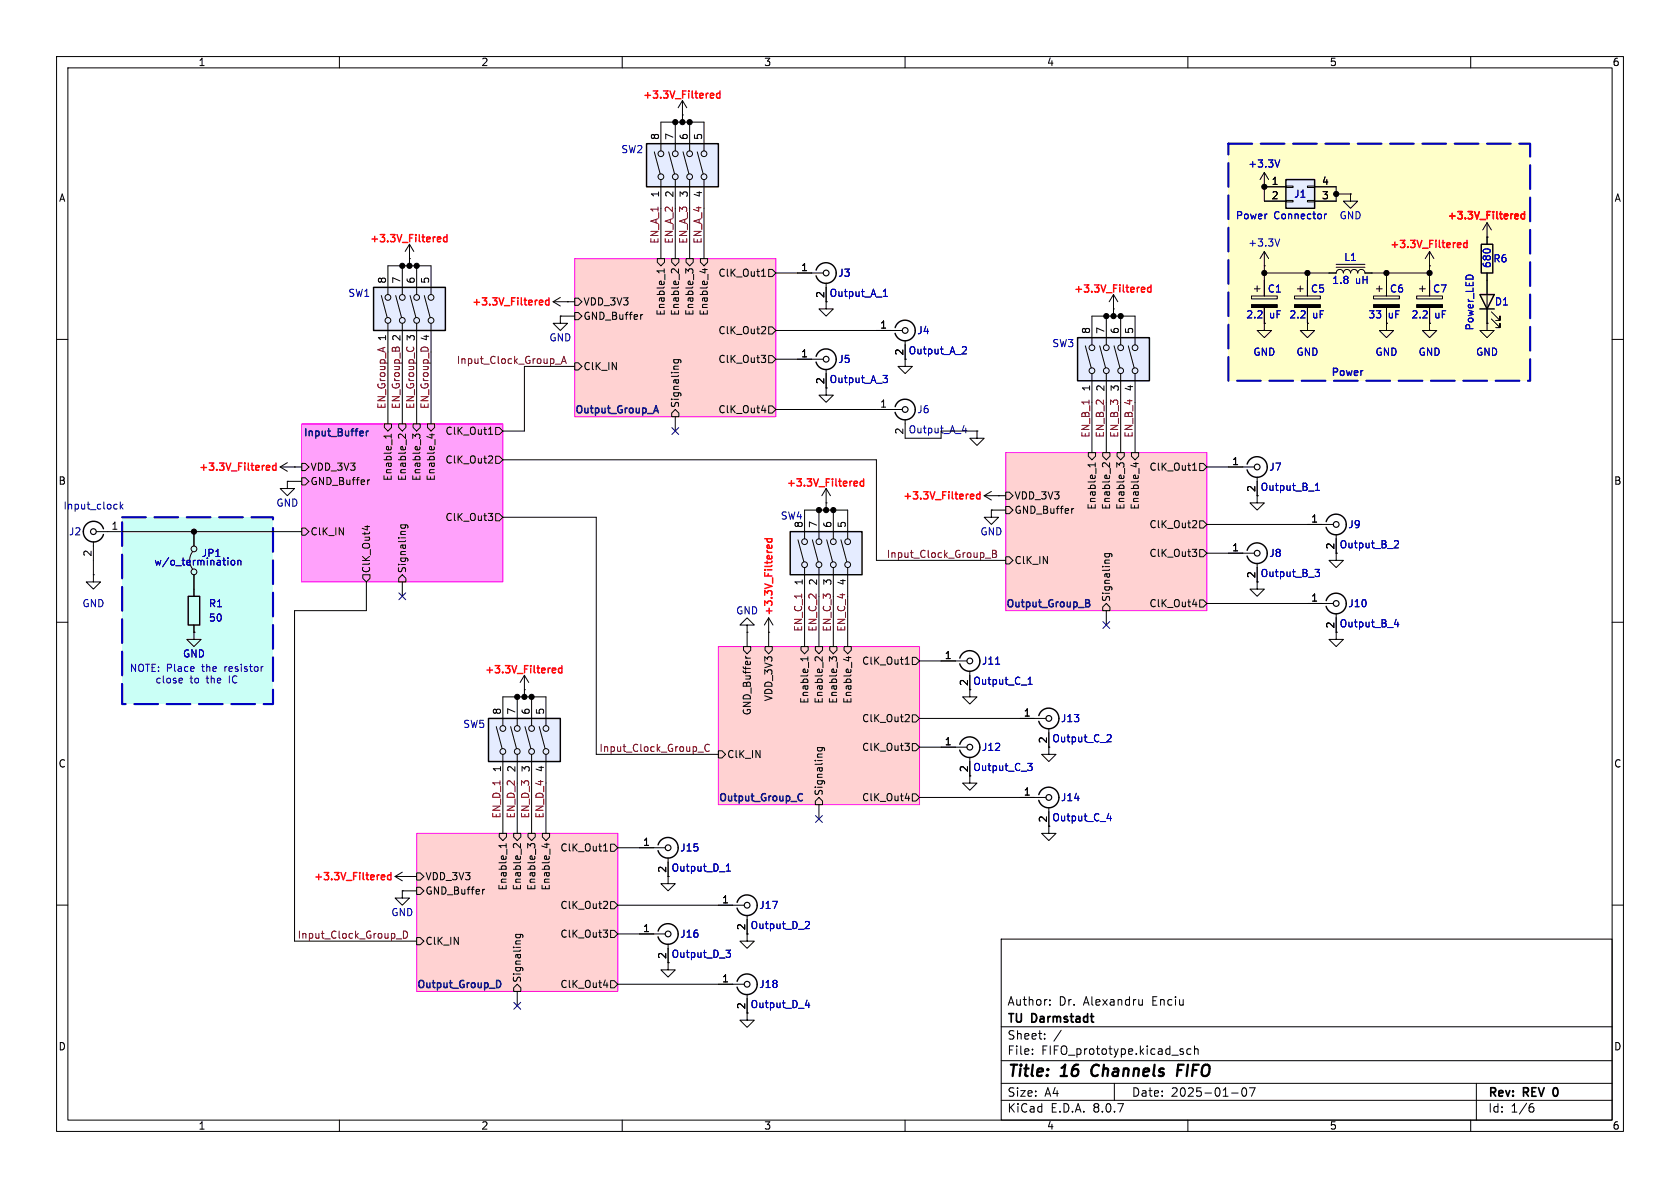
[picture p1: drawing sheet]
<svg xmlns="http://www.w3.org/2000/svg" width="297mm" height="210mm" viewBox="0 0 297 210" stroke-linecap="round" stroke-linejoin="round" font-family="sans-serif">
<g fill="none" stroke="#000" stroke-width=".18">
<path d="M10 10h277v190h-277zM12 12h273v186h-273zM60 10v2M110 10v2M160 10v2M210 10v2M260 10v2M10 60h2M285 60h2M10 110h2M285 110h2M10 160h2"/>
<path d="M177 166h108v32h-108zM185.6 177.6v.1M185.6 176.8v.1M202 176.7v1M202 177.6l-.5 .1M285 160h2M60 198v2M110 198v2M160 198v2M177 194.5h108M177 191.5h108M177 187.5h108"/>
<path d="M177 181.5h108M182.5 186.3v.1M182.5 185.5v.1M184.7 183.6v.1M184.7 182.8v.1M187.6 182.1l-1.3 2M197 191.5v3M209.2 186v.3M210 198v2M210.5 185.5l-.4-.1-.3 .3v.4l.2 .2h.5M211.2 185.5l.2-.1 .3 .1 .1 .9M211.2 184.9v1.5"/>
<path d="M217.7 193.2h1.2M219.7 192.4l.2-.1a.81 .81 0 0 1 .6 .6 .81 .81 0 0 1-.3 .8l-.2 .1a.81 .81 0 0 1-.3-1.4zM220.9 192.3h1l-.7 1.5M260 198v2M261 191.5v6.5M270.6 195.7h.4l.2 .3-.1 .5-.5 .1M271 195.1l-.4 .1"/>
</g>
<path d="M274.6 192.6v.9" fill="none" stroke="#000" stroke-width=".3"/>
<path d="M193.2 188.5a1.27 1.27 0 0 0 0 1.6M208.2 189.2h.7M209.3 188.2h-1l-.2 2" fill="none" stroke="#000" stroke-width=".4"/>
<g fill="#ffd2d2" stroke="#ffd2d2" stroke-width=".18">
<path d="M101.6 45.7h35.6v28h-35.6z"/>
<path d="M177.8 80h35.6v28h-35.6z"/>
<path d="M73.7 147.3h35.5v28h-35.5z"/>
<path d="M127 114.3h35.6v27.9h-35.6z"/>
</g>
<path d="M53.3 74.9h35.6v28h-35.6z" fill="#ffa1fb" stroke="#ffa1fb" stroke-width=".18"/>
<path d="M21.6 91.4h26.7v33.1h-26.7z" fill="#cafff6"/>
<path d="M217.2 25.4h53.3v41.9h-53.3z" fill="#ffffc9"/>
<path d="M101.6 45.7h35.6v28h-35.6zM53.3 74.9h35.6v28h-35.6zM177.8 80h35.6v28h-35.6zM127 114.3h35.6v27.9h-35.6zM73.7 147.3h35.5v28h-35.5z" fill="none" stroke="#f0e" stroke-width=".18"/>
<g fill="none" stroke="#000" stroke-width=".18">
<path d="M72.4 45.7h.1M101.6 52.7h.6l.7 .6-.7 .7h-.6zM101.6 55.2h.6l.7 .7-.7 .6h-.6zM113.6 55.6l-.3 .3M116.2 45.7h1.3v.7l-.7 .6-.6-.6zM117.4 47.5v.7M117.4 47.9h-1.3l.4 .3M118.7 45.7h1.3v.7l-.6 .6-.7-.6zM120 47.5v.8l-.9-.8-.4 .1v.5M121.3 45.7h1.3v.7l-.7 .6-.6-.6zM122.5 48.1v-.3l-.2-.3-.5 .1-.1 .3-.5-.4v.8M123.8 45.7h1.3v.7l-.6 .6-.7-.6z"/>
<path d="M124.2 47.6h.8M124.6 47.5v.7M134.6 48.8h.8M134.8 47.9l.2-.3v1.2M134.8 57.7l.4 .1 .2 .3-.8 .9h.8M135.9 57.8h.6l.7 .6-.7 .7h-.6zM135.9 47.6h.6l.7 .7-.7 .6h-.6zM141 48.3h2.5M67.9 74.9h1.3v.7l-.6 .6-.7-.6zM69.2 76.7v.8M69.2 77.1h-1.3l.4 .4M70.5 74.9h1.3v.7l-.7 .6-.6-.6z"/>
<path d="M71.7 76.7v.8l-.9-.8-.3 .2-.1 .4M73 74.9h1.3v.7l-.6 .6-.7-.6zM74.2 77.3v-.3l-.2-.3-.4 .1-.1 .4-.5-.5v.8M75.6 74.9h1.2v.7l-.6 .6-.6-.6zM75.9 76.9h.9M76.4 76.7v.8M86.4 76.8h.7M86.5 75.8l.2-.3v1.3M87.6 75.6h.7l.6 .6-.6 .6h-.7zM101.6 64.1h.6l.7 .7-.7 .6h-.6zM119.1 63.6h1l.3 .2-.1 .3M119.2 63.6l-.1 .3 .3 .3 .5-.1v-.5"/>
<path d="M119.4 72.4l.6 .6v.7h-1.3v-.7zM134.6 62.8h.8l-.5 .5M134.6 72.5h.8M135.1 63.3l.3 .2v.3l-.3 .3M135.2 72.1v.9M135.9 71.8h.6l.7 .6-.7 .6h-.6zM135.9 62.9h.6l.7 .6-.7 .6h-.6zM53.3 81.9h.7l.6 .7-.6 .6h-.7zM53.3 84.5h.7l.6 .6-.6 .6h-.7zM53.3 93.3h.7l.6 .7-.6 .6h-.7zM64.5 93.1h.8M64.9 92.9v.8"/>
<path d="M65.4 84.8l-.4 .3M70.9 92.8h1l.2 .2v.3M70.9 92.8v.3l.2 .3 .5-.1v-.5M86.3 90.7h.8l-.4 .5M86.6 80.6l.4 .1 .1 .3-.8 .9h.8M86.9 91.2l.2 .3v.3l-.2 .2M87.6 80.6h.7l.6 .7-.6 .6h-.7zM87.6 90.8h.7l.6 .6-.6 .7h-.7zM177.8 87h.6l.7 .6-.7 .7h-.6zM177.8 89.5h.6l.7 .7-.7 .6h-.6zM177.8 98.4h.6l.7 .7-.7 .6h-.6zM189.8 89.9l-.3 .2"/>
<path d="M192.4 80h1.3v.6l-.7 .7-.6-.7zM193.6 81.8v.7M193.6 82.2h-1.3l.4 .3M194.9 80h1.3v.6l-.6 .7-.7-.7zM195.3 97.9h1l.3 .2-.1 .3M195.4 97.9l-.1 .3 .3 .3 .5-.2v-.4M196.2 81.8v.8l-.9-.8-.4 .1v.5M197.5 80h1.3v.6l-.7 .7-.6-.7zM198.7 82.4v-.3l-.2-.3-.5 .1-.1 .3-.5-.4v.8M200 80h1.3v.6l-.6 .7-.7-.7zM200.4 81.9h.8M200.8 81.8v.7"/>
<path d="M210.8 97.1h.8l-.5 .5M210.8 83.1h.8M211 82.2l.2-.3v1.2M211 92l.4 .1 .2 .3-.8 .9h.8M211.3 97.6l.3 .2v.3l-.3 .3M212.1 92.1h.6l.7 .6-.7 .6h-.6zM212.1 81.9h.6l.7 .7-.7 .6h-.6zM212.1 97.2h.6l.7 .6-.7 .6h-.6zM64.1 101.6h1.3v.6l-.6 .7-.7-.7zM71.1 101.6l.7 .6v.7h-1.3v-.7zM131.4 114.3h1.3v.6l-.6 .7-.7-.7zM131.8 116l.3 .3"/>
<path d="M135.3 114.3h1.2v.6l-.6 .7-.6-.7zM141.6 114.3h1.3v.6l-.7 .7-.6-.7zM142.8 116.1v.7M142.8 116.5h-1.3l.4 .3M144.1 114.3h1.3v.6l-.6 .7-.7-.7zM145.4 116.1v.8l-.9-.8-.4 .1v.4M146.7 114.3h1.3v.6l-.7 .7-.6-.7zM147.9 116.7v-.4l-.2-.2-.5 .1-.1 .3-.5-.4v.8M149.2 114.3h1.3v.6l-.6 .7-.7-.7zM149.6 116.2h.8M150 116v.8M160 117.4h.8"/>
<path d="M160.2 116.5l.2-.4v1.3M161.3 116.2h.6l.7 .6-.7 .7h-.6zM195.6 106.7l.6 .6v.7h-1.3v-.7zM210.8 106.8h.8M211.4 106.4v.9M212.1 106h.6l.7 .7-.7 .6h-.6zM127 132.7h.6l.7 .7-.7 .6h-.6zM144.5 132.2h1l.3 .2-.1 .3M144.6 132.2l-.1 .3 .3 .3 .5-.2v-.4M160 131.4h.8l-.5 .5M160.2 126.3l.4 .1 .2 .3-.8 .9h.8M160.5 131.9l.3 .2v.3l-.3 .3"/>
<path d="M161.3 126.4h.6l.7 .6-.7 .6h-.6zM161.3 131.4h.6l.7 .7-.7 .6h-.6zM180.3 127h2.6M73.7 154.3h.6l.6 .6-.6 .7h-.6zM73.7 156.8h.6l.6 .7-.6 .6h-.6zM85.7 157.2l-.4 .3M88.3 147.3h1.2v.7l-.6 .6-.6-.6zM89.5 149.1v.7M89.5 149.5h-1.3l.4 .3M90.8 147.3h1.3v.7l-.7 .6-.6-.6zM92 149.1v.8l-.9-.8-.3 .1-.1 .5M93.3 147.3h1.3v.7l-.6 .6-.7-.6z"/>
<path d="M94.6 149.7v-.3l-.3-.3-.4 .1-.1 .3-.5-.4v.8M95.9 147.3h1.3v.7l-.7 .6-.6-.6zM96.3 149.2h.8M96.7 149.1v.7M106.7 150.4h.7M106.8 149.5l.3-.3v1.2M106.9 159.3l.4 .1 .1 .3-.8 .9h.8M107.9 159.4h.7l.6 .6-.6 .7h-.7zM107.9 149.2h.7l.6 .7-.6 .6h-.7zM144.8 141l.6 .6v.6h-1.3v-.6zM160 141.1h.8M160.6 140.7v.8"/>
<path d="M161.3 140.3h.6l.7 .7-.7 .6h-.6zM180.3 141h2.6M73.7 165.7h.6l.6 .7-.6 .6h-.6zM91.2 165.2h1l.2 .2v.3M91.2 165.2v.3l.2 .3 .6-.1v-.5M91.4 174l.7 .6v.7h-1.3v-.7zM106.6 164.4h.8l-.4 .5M106.7 174.1h.8M107.2 164.9l.2 .2v.3l-.2 .3M107.3 173.7v.9M107.9 173.4h.7l.6 .6-.6 .6h-.7zM107.9 164.5h.7l.6 .6-.6 .6h-.7z"/>
<path d="M127 160h2.5"/>
</g>
<path d="M64.8 76.2v.8M65.1 76.2l-.3 .2" fill="none" stroke="#000084" stroke-width=".25"/>
<path d="M144.3 47.8a1.82 1.82 0 0 1 2.8-1 1.82 1.82 0 0 1 0 3 1.82 1.82 0 0 1-2.8-1M183.7 126.5a1.82 1.82 0 0 1 2.8-1 1.82 1.82 0 0 1-.1 3 1.82 1.82 0 0 1-2.8-1M130.3 159.5a1.82 1.82 0 0 1 2.8-.9 1.82 1.82 0 0 1 0 2.9 1.82 1.82 0 0 1-2.8-1M183.7 140.5a1.82 1.82 0 0 1 2.8-1 1.82 1.82 0 0 1-.1 3 1.82 1.82 0 0 1-2.8-1" fill="none" stroke="#020000" stroke-width=".25"/>
<g fill="none" stroke="#020000" stroke-width=".18">
<path d="M72.4 43.2l-.8 1.3M72.4 43.2v2.5M72.4 43.2l.8 1.3M143.5 48.3h2M146 50v.8M171.4 137.2v1.2h1.3l-1.3 1.3-1.2-1.3h1.2M182.9 127h2M185.4 128.8v.7M182.9 141h2M185.4 146.1v1.2h1.3l-1.3 1.3-1.3-1.3h1.3M185.4 142.7v.8M118.1 170.2v1.3h1.3l-1.3 1.2-1.3-1.2h1.3"/>
<path d="M129.5 160h2.1M132.1 165.1v1.3h1.2l-1.2 1.2-1.3-1.2h1.3M132.1 179.1v1.2h1.2l-1.2 1.3-1.3-1.3h1.3M132.1 161.8v.8"/>
</g>
<g fill="none" stroke="#020000" stroke-width=".2">
<circle cx="146.1" cy="48.3" r=".51"/>
<circle cx="185.4" cy="127" r=".51"/>
<circle cx="185.4" cy="141" r=".51"/>
<circle cx="132.1" cy="160" r=".51"/>
</g>
<path d="M156.2 52.4h.7M156.2 51.5l.3-.4v1.3M195.9 129.9h.4l.1 .3-.7 .9h.7M195.7 144.7h.8M196.3 144.3v.8M142.6 162.9h.4l.1 .3-.8 1h.8" fill="none" stroke="#0000c2" stroke-width=".18"/>
<path d="M77.7 41.9l.2 .3-.6 .1M77.9 42.7h-.2M79 41.5v1.2M79 42l-.4-.1-.2 .2 .1 .6h.5" fill="none" stroke="#ff0f00" stroke-width=".25"/>
<path d="M66 50.8h12.7v7.6h-12.7z" fill="#e5ecff"/>
<g fill="none" stroke="#020000" stroke-width=".18">
<path d="M120.6 17.8l-.7 1.3M120.6 17.8v2.5M120.6 17.8l.8 1.3M67.4 52.2l1.1 3.9M70 52.2l1 3.9M72.5 52.2l1 3.9M75 52.2l1 3.9M115.6 165.1h2M118.1 166.9v.7M129.5 174h2.1M132.1 175.8v.7"/>
<circle cx="68.6" cy="56.6" r=".51"/>
<circle cx="68.6" cy="52.6" r=".51"/>
<circle cx="71.1" cy="56.6" r=".51"/>
<circle cx="71.1" cy="52.6" r=".51"/>
<circle cx="73.7" cy="56.6" r=".51"/>
<circle cx="73.7" cy="52.6" r=".51"/>
<circle cx="76.2" cy="56.6" r=".51"/>
<circle cx="76.2" cy="52.6" r=".51"/>
</g>
<path d="M66 50.8h12.7v7.6h-12.7zM116.3 164.6a1.82 1.82 0 0 1 2.8-1 1.82 1.82 0 0 1 0 3 1.82 1.82 0 0 1-2.8-1M130.3 173.5a1.82 1.82 0 0 1 2.8-1 1.82 1.82 0 0 1 0 3 1.82 1.82 0 0 1-2.8-1" fill="none" stroke="#020000" stroke-width=".25"/>
<path d="M120.6 20.3h.1M68.6 47v5.1M68.6 57.2v5M71.1 47v5.1M71.1 57.2v5M73.7 47v5.1M73.7 57.2v5M76.2 47v5.1M76.2 57.2v5M113 165.1h2.6M127 174h2.5" fill="none" stroke="#000" stroke-width=".18"/>
<g fill="none" stroke="#020000" stroke-width=".2">
<circle cx="118.1" cy="165.1" r=".51"/>
<circle cx="132.1" cy="174" r=".51"/>
</g>
<path d="M128.3 168h.8l-.4 .4 .4 .2v.4l-.2 .2h-.4M142.4 177.7h.8M143 177.3v.8" fill="none" stroke="#0000c2" stroke-width=".18"/>
<path d="M126 16.5l.2 .3-.6 .1M126.1 17.3h-.1M127.3 16.1v1.2M127.3 16.6l-.4-.1-.2 .2 .1 .6h.5" fill="none" stroke="#ff0f00" stroke-width=".25"/>
<path d="M190.5 59.7h12.7v7.6h-12.7z" fill="#e5ecff"/>
<g fill="none" stroke="#020000" stroke-width=".18">
<path d="M146 53.3v1.3h1.3l-1.3 1.3-1.2-1.3h1.2M157.5 58.4h2M196.8 52.1l-.7 1.2M196.8 52.1v2.5M196.8 52.1l.8 1.2M157.5 72.4h2M160 63.5v1.3h1.3l-1.3 1.2-1.3-1.2h1.3M160 60.2v.8M160 74.2v.7M172.7 76.2v1.3h1.3l-1.3 1.2-1.3-1.2h1.3M191.9 61.1l1 3.9M194.4 61.1l1.1 3.9"/>
<path d="M197 61.1l1 3.9M199.5 61.1l1 3.9M16.5 95.8v.7M17 94h2M34 97.5a2.54 2.54 0 0 0 0 3.1M49.5 82.6l1.3 .7M49.5 82.6h2.6M50.8 85.1v1.3h1.3l-1.3 1.2-1.3-1.2h1.3M50.8 81.8l-1.3 .8M174 87.6l1.3 .8M174 87.6h2.5M175.3 90.2v1.2h1.2l-1.2 1.3-1.3-1.3h1.3"/>
<path d="M175.3 86.9l-1.3 .7M219.7 82.6h2M219.7 97.8h2M222.2 87.6v1.3h1.3l-1.3 1.3-1.2-1.3h1.2M222.2 84.3v.8M222.2 99.6v.7M233.7 92.7h2M236.2 97.8v1.3h1.3l-1.3 1.2-1.3-1.2h1.3M236.2 94.5v.8M16.5 101.6v1.3h1.3l-1.3 1.2-1.3-1.2h1.3M34.3 111.8v1.2h1.3l-1.3 1.3-1.3-1.3h1.3M92.7 119.4l-.8 1.3"/>
<path d="M92.7 119.4v2.5M92.7 119.4l.8 1.3M222.2 102.9v1.2h1.3l-1.3 1.3-1.2-1.3h1.2M236.2 111.8v1.2h1.3l-1.3 1.3-1.3-1.3h1.3M69.8 154.9l1.3 .8M69.8 154.9h2.6M71.1 157.5v1.3h1.3l-1.3 1.2-1.3-1.2h1.3M71.1 154.2l-1.3 .7M115.6 149.9h2M118.1 154.9v1.3h1.3l-1.3 1.3-1.3-1.3h1.3M118.1 151.6v.8"/>
<circle cx="193" cy="65.5" r=".51"/>
<circle cx="193" cy="61.5" r=".51"/>
<circle cx="195.6" cy="65.5" r=".51"/>
<circle cx="195.6" cy="61.5" r=".51"/>
<circle cx="198.1" cy="61.5" r=".51"/>
<circle cx="198.1" cy="65.5" r=".51"/>
<circle cx="200.7" cy="61.5" r=".51"/>
<circle cx="200.7" cy="65.5" r=".51"/>
<circle cx="34.3" cy="97" r=".51"/>
<circle cx="34.3" cy="101.1" r=".51"/>
</g>
<path d="M158.3 57.9a1.82 1.82 0 0 1 2.8-.9 1.82 1.82 0 0 1-.1 2.9 1.82 1.82 0 0 1-2.8-1M190.5 59.7h12.7v7.6h-12.7zM158.3 71.9a1.82 1.82 0 0 1 2.8-1 1.82 1.82 0 0 1-.1 3 1.82 1.82 0 0 1-2.8-1M18.3 93.5a1.81 1.81 0 0 0-2.8-1 1.81 1.81 0 0 0 0 3 1.81 1.81 0 0 0 2.8-1M220.5 82a1.82 1.82 0 0 1 2.8-.9 1.82 1.82 0 0 1 0 3 1.82 1.82 0 0 1-2.8-1M220.5 97.3a1.82 1.82 0 0 1 2.8-1 1.82 1.82 0 0 1 0 3 1.82 1.82 0 0 1-2.8-1M234.5 92.2a1.82 1.82 0 0 1 2.8-.9 1.82 1.82 0 0 1-.1 2.9 1.82 1.82 0 0 1-2.8-1M33.3 105.4h2v5.1h-2zM116.3 149.4a1.82 1.82 0 0 1 2.8-1 1.82 1.82 0 0 1 0 3 1.82 1.82 0 0 1-2.8-1" fill="none" stroke="#020000" stroke-width=".25"/>
<g fill="none" stroke="#000" stroke-width=".18">
<path d="M154.9 58.4h2.6M193 55.9v5.1M195.6 55.9v5.1M196.8 54.6h.1M198.1 55.9v5.1M200.7 55.9v5.1M154.9 72.4h2.6M172.7 76.2h.1M193 66v5.1M195.6 66v5.1M198.1 66v5.1M200.7 66v5.1"/>
<path d="M16.5 96.5v2.6M19 94h2.6M34.3 94v2.5M50.8 85.1h.1M52.1 82.6h.1M175.3 90.2h.1M176.5 87.6h.1M217.2 82.6h2.5M217.2 97.8h2.5M231.1 92.7h2.6M16.5 101.6h.1M34.3 111.8h.1"/>
<path d="M34.3 101.6v3.8M34.3 110.5v1.3M92.7 121.9h.1M71.1 157.5h.1M72.4 154.9h.1M113 149.9h2.6"/>
</g>
<g fill="none" stroke="#ff0f00" stroke-width=".25">
<path d="M202.2 50.8l.2 .3-.6 .1M202.3 51.6h-.1M203.5 50.4v1.2M203.5 50.8h-.4l-.2 .2 .1 .6h.5M47.5 82.3l.2 .3-.6 .1M47.6 83.1h-.1M48.8 81.9v1.2M48.8 82.3h-.4l-.2 .2 .1 .6h.5M172 87.4l.2 .3-.6 .1M172.1 88.1l-.1 .1M173.2 86.9v1.3M173.2 87.4h-.3l-.3 .2 .2 .5h.4"/>
<path d="M98.1 118.1l.1 .3-.6 .1M98.2 118.9h-.1M99.3 117.7v1.2M99.3 118.2l-.3-.1-.3 .2 .1 .6h.5M67.8 154.7l.2 .3-.6 .1M68 155.5h-.2M69.1 154.2v1.3M69.1 154.7h-.4l-.2 .2 .1 .6h.5"/>
</g>
<g fill="none" stroke="#020000" stroke-width=".2">
<circle cx="160" cy="58.4" r=".51"/>
<circle cx="160" cy="72.4" r=".51"/>
<circle cx="16.5" cy="94" r=".51"/>
<circle cx="222.3" cy="97.8" r=".51"/>
<circle cx="222.3" cy="82.6" r=".51"/>
<circle cx="236.2" cy="92.7" r=".51"/>
<circle cx="118.1" cy="149.9" r=".51"/>
</g>
<g fill="none" stroke="#0000c2" stroke-width=".18">
<path d="M170.1 76.1h.8M170.3 61.3h.4l.2 .3-.8 1h.8M170.7 75.7v.8M20.6 89.1l.1 .1M20.7 89.9l-.1 .1M21.3 88.7v1.3M21.4 89.5l.3 .5M21.7 89.1l-.4 .5M40.3 98.6v.1M40.3 99v.9M41 99.1l.3-.1 .2 .3v.4l-.2 .2-.3-.1-.2-.1zM42 99.2l.2-.2 .3 .1 .1 .8"/>
<path d="M42 99v.9M232.5 86.7h.8M232.5 85.8l.4-.4v1.3M246.7 95.6h.4l.1 .3-.7 .9h.7M232.5 100.7h.8l-.5 .4 .4 .2 .1 .4-.3 .2h-.3M128.4 154h.7M128.4 153.1l.4-.4v1.3"/>
</g>
<path d="M86.4 127h12.7v7.6h-12.7z" fill="#e5ecff"/>
<g fill="none" stroke="#020000" stroke-width=".18">
<path d="M223.5 30.5l-.7 1.3M223.5 30.5v2.5M223.5 30.5l.8 1.3M97.8 53.3l1.3 .8M97.8 53.3h2.5M99.1 55.9v1.3h1.2l-1.2 1.2-1.3-1.2h1.3M99.1 52.6l-1.3 .7M221.2 52.3h4.6v.5h-4.6zM221.7 51.1h1.1M222.2 50.5v1.1M242.8 52.3h4.6v.5h-4.6zM243.3 51.1h1"/>
<path d="M243.8 50.5v1.1M245.1 57.2v1.2h1.3l-1.3 1.3-1.3-1.3h1.3M250.4 52.3h4.6v.5h-4.6zM251 51.1h1M251.5 50.5v1.1M252.7 57.2v1.2h1.3l-1.3 1.3-1.2-1.3h1.2M262.9 57.2v1.2h1.3l-1.3 1.3-1.3-1.3h1.3M146 68.6v1.3h1.3l-1.3 1.2-1.2-1.2h1.2M146 86.4l-.7 1.2M146 86.4v2.5M146 86.4l.8 1.2M87.7 128.4l1.1 3.9"/>
<path d="M90.3 128.4l1 3.9M92.8 128.4l1.1 3.9M95.3 128.4l1.1 3.9"/>
<circle cx="88.9" cy="128.8" r=".51"/>
<circle cx="88.9" cy="132.8" r=".51"/>
<circle cx="91.4" cy="128.8" r=".51"/>
<circle cx="91.4" cy="132.8" r=".51"/>
<circle cx="94" cy="132.8" r=".51"/>
<circle cx="94" cy="128.8" r=".51"/>
<circle cx="96.5" cy="132.8" r=".51"/>
<circle cx="96.5" cy="128.8" r=".51"/>
</g>
<path d="M86.4 127h12.7v7.6h-12.7z" fill="none" stroke="#020000" stroke-width=".25"/>
<g fill="none" stroke="#000" stroke-width=".18">
<path d="M223.5 33h.1M99.1 55.9h.1M100.3 53.3h.1M223.5 49.5v2.8M223.5 54.4v2.8M245.1 57.2h.1M245.1 49.5v2.8M245.1 54.4v2.8M252.7 57.2h.1M252.7 49.5v2.8M252.7 54.4v2.8M262.9 57.2h.1"/>
<path d="M146 88.9h.1M88.9 123.2v5.1M88.9 133.4v5M91.4 123.2v5.1M91.4 133.4v5M94 123.2v5.1M94 133.4v5M96.5 123.2v5.1M96.5 133.4v5"/>
</g>
<path d="M95.8 53.1l.2 .3-.6 .1M95.9 53.9h-.1M97 52.6v1.3M97 53.1h-.3l-.3 .2 .2 .6h.4M151.4 85.1l.2 .3-.6 .1M151.5 85.9h-.1M152.7 84.6v1.3M152.7 85.1h-.4l-.2 .2 .1 .6h.5" fill="none" stroke="#ff0f00" stroke-width=".25"/>
<g fill="#020000" stroke="#020000" stroke-width=".18">
<path d="M242.8 53.8h4.6v.6h-4.6z"/>
<path d="M250.4 53.8h4.6v.6h-4.6z"/>
<path d="M221.2 53.8h4.6v.6h-4.6z"/>
</g>
<path d="M226.2 28.3l-.4 1.2" fill="none" stroke="#0000c2" stroke-width=".18"/>
<path d="M227.3 31.8h5.1v5h-5.1z" fill="#e5ecff"/>
<g fill="none" stroke="#020000" stroke-width=".18">
<path d="M227.3 35.4h1.3v.3h-1.3zM227.3 32.9h1.3v.2h-1.3zM231.1 35.4h1.3v.3h-1.3zM231.1 32.9h1.3v.2h-1.3zM238.8 34.3v1.3h1.2l-1.2 1.2-1.3-1.2h1.3M262.9 39.4v2.5M262.9 39.4l-.8 1.2M262.9 39.4l.8 1.2M223.5 57.2v1.2h1.3l-1.3 1.3-1.3-1.3h1.3M223.5 44.5l-.7 1.2M223.5 44.5v2.5M223.5 44.5l.8 1.2"/>
<path d="M228.9 52.3h4.5v.5h-4.5zM229.4 51.1h1M229.9 50.5v1.1M231.1 57.2v1.2h1.3l-1.3 1.3-1.2-1.3h1.2M236.2 48.3a.64 .64 0 0 1 .7-.7 .64 .64 0 0 1 .6 .7 .64 .64 0 0 1 .6-.7 .64 .64 0 0 1 .7 .7 .64 .64 0 0 1 .6-.7 .64 .64 0 0 1 .6 .7 .64 .64 0 0 1 .7-.7 .64 .64 0 0 1 .6 .7M236.2 47.2h5.1M236.2 46.7h5.1M252.7 44.5l-.7 1.2M252.7 44.5v2.5M252.7 44.5l.8 1.2M262.9 52.1v2.5M263.7 56.4l1.5 1.5v-.7v.7h-.8"/>
<path d="M263.7 55.1l1.5 1.5v-.7v.7h-.8M132.1 110.5h1.2l-1.2-1.3-1.3 1.3h1.3v1.3M135.9 109.2l-.8 1.3M135.9 109.2v2.6M135.9 109.2l.8 1.3"/>
</g>
<path d="M227.3 31.8h5.1v5h-5.1zM261.6 52.1h2.6l-1.3 2.5zM261.6 54.6h2.6M261.9 43.2h2v5.1h-2z" fill="none" stroke="#020000" stroke-width=".25"/>
<g fill="none" stroke="#000" stroke-width=".18">
<path d="M223.5 33h3.8M223.5 35.6h3.8M232.4 33h3.8M232.4 35.6h3.8M238.8 34.3h.1M223.5 47h.1M223.5 57.2h.1M231.1 57.2h.1M231.1 49.5v2.8M231.1 54.4v2.8M234.9 48.3h1.3M241.3 48.3h1.3"/>
<path d="M252.7 47h.1M262.9 41.9h.1M262.9 41.9v1.3M262.9 48.3v3.8M262.9 54.6v2.6M132.1 111.8h.1M135.9 111.8h.1"/>
</g>
<path d="M234.2 37.8v.9M234.5 37.8l-.3 .3M226.2 42.2l-.4 1.3" fill="none" stroke="#0000c2" stroke-width=".18"/>
<path d="M228.9 53.8h4.5v.6h-4.5z" fill="#020000" stroke="#020000" stroke-width=".18"/>
<path d="M268.2 37.8l.2 .3-.6 .2M268.4 38.6l-.2 .1M269.5 37.4v1.3M269.5 37.9l-.4-.1-.2 .3 .1 .5h.5M258.1 42.9l.2 .3-.6 .1M258.2 43.7l-.1 .1M259.4 43l-.4-.1-.3 .2 .2 .6h.5M259.4 42.5v1.3M135.2 95.2h1.3M135.6 96.5l.3-.2 .1 .6M135.7 95.2l-.1 .4 .3 .2 .5-.1v-.5M136.4 96.4l.1 .1" fill="none" stroke="#ff0f00" stroke-width=".25"/>
<path d="M139.7 94h12.7v7.6h-12.7z" fill="#e5ecff"/>
<g fill="none" stroke="#020000" stroke-width=".18">
<path d="M141.1 95.4l1 3.9M143.6 95.4l1.1 3.9M146.2 95.4l1 3.9M148.7 95.4l1 3.9M233.7 106.7h2M236.2 108.5v.7"/>
<circle cx="142.2" cy="99.8" r=".51"/>
<circle cx="142.2" cy="95.8" r=".51"/>
<circle cx="144.8" cy="99.8" r=".51"/>
<circle cx="144.8" cy="95.8" r=".51"/>
<circle cx="147.3" cy="95.8" r=".51"/>
<circle cx="147.3" cy="99.8" r=".51"/>
<circle cx="149.9" cy="95.8" r=".51"/>
<circle cx="149.9" cy="99.8" r=".51"/>
</g>
<path d="M139.7 94h12.7v7.6h-12.7zM234.5 106.2a1.82 1.82 0 0 1 2.8-1 1.82 1.82 0 0 1-.1 3 1.82 1.82 0 0 1-2.8-1" fill="none" stroke="#020000" stroke-width=".25"/>
<path d="M142.2 90.2v5.1M144.8 90.2v5.1M147.3 90.2v5.1M149.9 90.2v5.1M142.2 100.3v5.1M144.8 100.3v5.1M147.3 100.3v5.1M149.9 100.3v5.1M231.1 106.7h2.6" fill="none" stroke="#000" stroke-width=".18"/>
<circle cx="236.2" cy="106.7" r=".51" fill="none" stroke="#020000" stroke-width=".2"/>
<path d="M246.8 109.5l-.3 .9h.8M247.1 110v.8" fill="none" stroke="#0000c2" stroke-width=".18"/>
<path d="M114.3 25.4h12.7v7.6h-12.7z" fill="#e5ecff"/>
<g fill="none" stroke="#020000" stroke-width=".18">
<path d="M115.7 26.8l1 3.9M118.2 26.8l1.1 3.9M120.8 26.8l1 3.9M123.3 26.8l1 3.9M143.5 63.5h2M146 65.3v.7M168.9 116.8h2M171.4 118.6v.8M168.9 132.1h2M171.4 121.9v1.3h1.3l-1.3 1.3-1.2-1.3h1.2M171.4 133.9v.7M185.4 132.1v1.3h1.3l-1.3 1.2-1.3-1.2h1.3"/>
<circle cx="116.8" cy="27.2" r=".51"/>
<circle cx="116.8" cy="31.2" r=".51"/>
<circle cx="119.4" cy="27.2" r=".51"/>
<circle cx="119.4" cy="31.2" r=".51"/>
<circle cx="121.9" cy="27.2" r=".51"/>
<circle cx="121.9" cy="31.2" r=".51"/>
<circle cx="124.5" cy="31.2" r=".51"/>
<circle cx="124.5" cy="27.2" r=".51"/>
</g>
<path d="M114.3 25.4h12.7v7.6h-12.7zM144.3 63a1.82 1.82 0 0 1 2.8-1 1.82 1.82 0 0 1 0 3 1.82 1.82 0 0 1-2.8-1M169.7 116.3a1.81 1.81 0 0 1 2-1.3 1.81 1.81 0 0 1 1.5 1.8M173.2 116.8a1.82 1.82 0 0 1-1.5 1.8 1.82 1.82 0 0 1-2-1.3M169.7 131.6a1.81 1.81 0 0 1 2-1.3 1.81 1.81 0 0 1 1.5 1.8M173.2 132.1a1.82 1.82 0 0 1-1.5 1.8 1.82 1.82 0 0 1-2-1.3" fill="none" stroke="#020000" stroke-width=".25"/>
<g fill="none" stroke="#000" stroke-width=".18">
<path d="M116.8 26.7v-5.1h7.7v5.1M116.8 31.8v13.9M119.4 21.6v5.1M119.4 31.8v13.9M120.6 20.3v1.3M121.9 21.6v5.1M121.9 31.8v13.9M124.5 31.8v13.9M223.5 33h.1M223.5 33v2.6h3.8M223.5 33h3.8M232.4 33h3.8v2.6h-3.8"/>
<path d="M236.2 34.3h2.6M68.6 47h7.6M72.4 45.7v1.3M99.1 55.9h2.5M100.3 53.3h1.3M137.2 48.3h6.3M137.2 58.4h20.3M193 55.9h7.7M196.8 54.6v1.3M223.5 57.2h.1M223.5 48.3h12.7M223.5 47v5.3"/>
<path d="M223.5 54.4v2.8M231.1 57.2h.1M231.1 48.3v4M231.1 54.4v2.8M241.3 48.3h11.4M245.1 57.2h.1M245.1 48.3v4M245.1 54.4v2.8M252.7 57.2h.1M252.7 47v5.3M252.7 54.4v2.8M262.9 57.2h.1"/>
<path d="M262.9 41.9h.1M262.9 41.9v1.3M262.9 48.3v3.8M262.9 54.6v2.6M68.6 62.2v12.7M71.1 62.2v12.7M73.7 62.2v12.7M76.2 62.2v12.7M101.6 64.8h-8.9v11.4h-3.8M119.4 73.7v2.5M137.2 63.5h6.3M137.2 72.4h17.7"/>
<path d="M160 77.5h6.4M166.4 76.2h6.3M193 71.1v8.9M195.6 71.1v8.9M198.1 71.1v8.9M200.7 71.1v8.9M16.5 99.1v2.5M21.6 94h31.7M34.3 94v2.5M50.8 85.1h2.5M52.1 82.6h1.2M88.9 91.4h16.5v42h21.6"/>
<path d="M88.9 81.3h66v17.8h22.9M142.2 90.2h7.7M146 88.9v1.3M175.3 90.2h2.5M176.5 87.6h1.3M213.4 82.6h6.3M213.4 97.8h6.3M213.4 92.7h20.3M34.3 111.8h.1M34.3 101.6v3.8M34.3 110.5v1.3M64.8 102.9v5.1h-12.7v58.4h21.6"/>
<path d="M71.1 102.9v2.5M132.1 111.8v2.5M135.9 111.8v2.5M142.2 105.4v8.9M144.8 105.4v8.9M147.3 105.4v8.9M149.9 105.4v8.9M162.6 116.8h6.3M195.6 108v2.5M213.4 106.7h20.3M88.9 138.4v8.9M88.9 123.2h7.6"/>
<path d="M91.4 138.4v8.9M92.7 121.9v1.3M94 138.4v8.9M96.5 138.4v8.9M162.6 132.1h6.3M162.6 127h20.3M71.1 157.5h2.6M72.4 154.9h1.3M109.2 149.9h6.4M144.8 142.2v2.6M162.6 141h20.3M91.4 175.3v2.5"/>
<path d="M109.2 174h20.3M109.2 160h20.3M109.2 165.1h6.4"/>
</g>
<g fill="none" stroke="#020000" stroke-width=".2">
<circle cx="146.1" cy="63.5" r=".51"/>
<circle cx="171.5" cy="116.8" r=".51"/>
<circle cx="171.5" cy="132.1" r=".51"/>
</g>
<g fill="none" stroke="#0000c2" stroke-width=".18">
<path d="M226.2 28.3l-.4 1.2M234.2 37.8v.9M234.5 37.8l-.3 .3M156.2 52.4h.7M156.2 51.5l.3-.4v1.3M156.1 66.4h.8l-.4 .4 .3 .2 .1 .4-.3 .2h-.3M170.3 61.3h.4l.2 .3-.8 1h.8M40.3 98.6v.1M40.3 99v.9M41 99.1l.3-.1 .2 .3v.4l-.2 .2-.3-.1-.2-.1zM42 99.2l.2-.2 .3 .1 .1 .8M42 99v.9"/>
<path d="M232.5 86.7h.8M232.5 85.8l.4-.4v1.3M246.7 95.6h.4l.1 .3-.7 .9h.7M31.8 119.9h.4l.1 .3-.6 .1M46.5 117.8l-.2 .1M176 117.4h.7M232.5 100.7h.8l-.5 .4 .4 .2 .1 .4-.3 .2h-.3M246.8 109.5l-.3 .9h.8M247.1 110v.8M32.2 120.7h-.4M181.7 134.9h.8l-.5 .5 .4 .2 .1 .4-.3 .2h-.3M181.7 121h.8"/>
<path d="M181.7 120.1l.4-.4v1.3M195.9 129.9h.4l.1 .3-.7 .9h.7M128.4 154h.7M128.4 153.1l.4-.4v1.3M195.7 144.7h.8M196.3 144.3v.8M128.3 168h.8l-.4 .4 .4 .2v.4l-.2 .2h-.4M142.4 177.7h.8M142.6 162.9h.4l.1 .3-.8 1h.8M143 177.3v.8"/>
</g>
<path d="M98.2 64.4h.9M99.3 64.3l.4-1.3 .4 1.3M99.4 63.9h.6M174.2 98.7h1M175.5 97.3h.4l.2 .2-.2 .4 .2 .1 .1 .3-.3 .2h-.4zM175.5 97.9h.4M123.4 133h1M125.4 131.7a.6 .6 0 0 0-.8 .4 .6 .6 0 0 0 .5 .7l.3-.1M70.1 166h.9M71.3 164.6a.64 .64 0 0 1 .8 .6 .64 .64 0 0 1-.8 .7z" fill="none" stroke="#840000" stroke-width=".18"/>
<path d="M217.2 25.4h53.3v41.9h-53.3zM21.6 91.4h26.7v33.1h-26.7z" fill="none" stroke="#0000c2" stroke-width=".38" stroke-dasharray="4.2 1.5"/>
<path d="M118.8 75.6l1.2 1.2M120 75.6l-1.2 1.2M70.5 104.8l1.2 1.2M71.7 104.8l-1.2 1.2M195 109.9l1.2 1.2M196.2 109.9l-1.2 1.2M144.2 144.2l1.2 1.2M145.4 144.2l-1.2 1.2M90.8 177.2l1.2 1.2M92 177.2l-1.2 1.2" fill="none" stroke="#000084" stroke-width=".18"/>
<path d="M268.2 37.8l.2 .3-.6 .2M268.4 38.6l-.2 .1M269.5 37.4v1.3M269.5 37.9l-.4-.1-.2 .3 .1 .5h.5" fill="none" stroke="#ff0f00" stroke-width=".25"/>
<g fill="#000" stroke="#000" stroke-width=".18">
<circle cx="119.4" cy="21.6" r=".46"/>
<circle cx="120.6" cy="21.6" r=".46"/>
<circle cx="121.9" cy="21.6" r=".46"/>
<circle cx="223.5" cy="33" r=".46"/>
<circle cx="236.2" cy="34.3" r=".46"/>
<circle cx="71.1" cy="47" r=".46"/>
<circle cx="72.4" cy="47" r=".46"/>
<circle cx="73.7" cy="47" r=".46"/>
<circle cx="195.6" cy="55.9" r=".46"/>
<circle cx="196.8" cy="55.9" r=".46"/>
<circle cx="198.1" cy="55.9" r=".46"/>
<circle cx="223.5" cy="48.3" r=".46"/>
<circle cx="231.1" cy="48.3" r=".46"/>
<circle cx="245.1" cy="48.3" r=".46"/>
<circle cx="252.7" cy="48.3" r=".46"/>
<circle cx="34.3" cy="94" r=".46"/>
<circle cx="144.8" cy="90.2" r=".46"/>
<circle cx="146" cy="90.2" r=".46"/>
<circle cx="147.3" cy="90.2" r=".46"/>
<circle cx="91.4" cy="123.2" r=".46"/>
<circle cx="92.7" cy="123.2" r=".46"/>
<circle cx="94" cy="123.2" r=".46"/>
</g>
<g font-size="2.8">
<text x="178" y="190.9">Title:</text>
<text x="187.7" y="190.9">16</text>
<text x="193.8" y="190.9">Channels</text>
<text x="209.7" y="190.9">FIFO</text>
</g>
<g font-size="2.1">
<text x="178" y="178">Author:</text>
<text x="187.2" y="178">Dr.</text>
<text x="191.6" y="178">Alexandru</text>
<text x="203.8" y="178">Enciu</text>
<text x="178" y="184">Sheet:</text>
<text x="178" y="181.2">TU</text>
<text x="182.5" y="181.2">Darmstadt</text>
<text x="178" y="186.7">File:</text>
<text x="184.1" y="186.7">FIFO_prototype.kicad_sch</text>
<text x="178" y="196.9">KiCad</text>
<text x="178" y="194.1">Size:</text>
<text x="184.7" y="194.1">A4</text>
<text x="185.7" y="196.9">E.D.A.</text>
<text x="193.3" y="196.9">8.0.7</text>
<text x="200" y="194.1">Date:</text>
<text x="207" y="194.1">2025-01-07</text>
<text x="263" y="194.3">Rev:</text>
<text x="263" y="196.9">Id:</text>
<text x="267.1" y="196.9">1/6</text>
<text x="269.4" y="194.3">REV</text>
<text x="275.3" y="194.3">0</text>
</g>
<g font-size="1.8">
<text x="35" y="11.9">1</text>
<text x="85" y="11.9">2</text>
<text x="135" y="11.9">3</text>
<text x="185" y="11.9">4</text>
<text x="235" y="11.9">5</text>
<text x="285" y="11.9">6</text>
<text x="116.6" y="24.8" transform="rotate(-90 116.6 24.8)">8</text>
<text x="119.1" y="24.8" transform="rotate(-90 119.1 24.8)">7</text>
<text x="121.7" y="24.8" transform="rotate(-90 121.7 24.8)">6</text>
<text x="124.2" y="24.8" transform="rotate(-90 124.2 24.8)">5</text>
<text x="10.3" y="35.9">A</text>
<text x="116.6" y="35" transform="rotate(-90 116.6 35)">1</text>
<text x="119.1" y="35" transform="rotate(-90 119.1 35)">2</text>
<text x="121.7" y="35" transform="rotate(-90 121.7 35)">3</text>
<text x="124.2" y="35" transform="rotate(-90 124.2 35)">4</text>
<text x="224.7" y="32.8">1</text>
<text x="224.7" y="35.3">2</text>
<text x="233.6" y="35.3">3</text>
<text x="233.6" y="32.8">4</text>
<text x="285.3" y="35.9">A</text>
<text x="68.3" y="50.2" transform="rotate(-90 68.3 50.2)">8</text>
<text x="70.9" y="50.2" transform="rotate(-90 70.9 50.2)">7</text>
<text x="73.4" y="50.2" transform="rotate(-90 73.4 50.2)">6</text>
<text x="75.9" y="50.2" transform="rotate(-90 75.9 50.2)">5</text>
<text x="126.9" y="49.1">ClK_Out1</text>
<text x="141.5" y="48">1</text>
<text x="145.8" y="52.8" transform="rotate(-90 145.8 52.8)">2</text>
<text x="146.6" y="52.7">Output_A_1</text>
<text x="103.1" y="54.2">VDD_3V3</text>
<text x="103.1" y="56.7">GND_Buffer</text>
<text x="117.7" y="55.9" transform="rotate(-90 117.7 55.9)">Enable_1</text>
<text x="120.2" y="55.9" transform="rotate(-90 120.2 55.9)">Enable_2</text>
<text x="122.8" y="55.9" transform="rotate(-90 122.8 55.9)">Enable_3</text>
<text x="125.3" y="55.9" transform="rotate(-90 125.3 55.9)">Enable_4</text>
<text x="126.9" y="59.3">ClK_Out2</text>
<text x="155.5" y="58.2">1</text>
<text x="192.8" y="59.1" transform="rotate(-90 192.8 59.1)">8</text>
<text x="195.3" y="59.1" transform="rotate(-90 195.3 59.1)">7</text>
<text x="197.9" y="59.1" transform="rotate(-90 197.9 59.1)">6</text>
<text x="200.4" y="59.1" transform="rotate(-90 200.4 59.1)">5</text>
<text x="68.3" y="60.4" transform="rotate(-90 68.3 60.4)">1</text>
<text x="70.9" y="60.4" transform="rotate(-90 70.9 60.4)">2</text>
<text x="73.4" y="60.4" transform="rotate(-90 73.4 60.4)">3</text>
<text x="75.9" y="60.4" transform="rotate(-90 75.9 60.4)">4</text>
<text x="103.1" y="65.6">ClK_IN</text>
<text x="126.9" y="64.4">ClK_Out3</text>
<text x="141.5" y="63.2">1</text>
<text x="159.8" y="62.9" transform="rotate(-90 159.8 62.9)">2</text>
<text x="160.5" y="62.8">Output_A_2</text>
<text x="145.8" y="68" transform="rotate(-90 145.8 68)">2</text>
<text x="146.6" y="67.9">Output_A_3</text>
<text x="192.8" y="69.3" transform="rotate(-90 192.8 69.3)">1</text>
<text x="195.3" y="69.3" transform="rotate(-90 195.3 69.3)">2</text>
<text x="197.9" y="69.3" transform="rotate(-90 197.9 69.3)">3</text>
<text x="200.4" y="69.3" transform="rotate(-90 200.4 69.3)">4</text>
<text x="78.6" y="77.1">ClK_Out1</text>
<text x="120.2" y="72.2" transform="rotate(-90 120.2 72.2)">Signaling</text>
<text x="126.9" y="73.3">ClK_Out4</text>
<text x="155.5" y="72.1">1</text>
<text x="159.8" y="76.9" transform="rotate(-90 159.8 76.9)">2</text>
<text x="160.5" y="76.8">Output_A_4</text>
<text x="54.8" y="83.4">VDD_3V3</text>
<text x="78.6" y="82.1">ClK_Out2</text>
<text x="203.1" y="83.4">ClK_Out1</text>
<text x="217.7" y="82.3">1</text>
<text x="10.3" y="85.9">B</text>
<text x="54.8" y="86">GND_Buffer</text>
<text x="69.4" y="85.1" transform="rotate(-90 69.4 85.1)">Enable_1</text>
<text x="72" y="85.1" transform="rotate(-90 72 85.1)">Enable_2</text>
<text x="74.5" y="85.1" transform="rotate(-90 74.5 85.1)">Enable_3</text>
<text x="77.1" y="85.1" transform="rotate(-90 77.1 85.1)">Enable_4</text>
<text x="179.3" y="88.5">VDD_3V3</text>
<text x="222" y="87.1" transform="rotate(-90 222 87.1)">2</text>
<text x="222.8" y="87">Output_B_1</text>
<text x="285.3" y="85.9">B</text>
<text x="19.6" y="93.7">1</text>
<text x="54.8" y="94.8">ClK_IN</text>
<text x="78.6" y="92.3">ClK_Out3</text>
<text x="142" y="93.4" transform="rotate(-90 142 93.4)">8</text>
<text x="144.5" y="93.4" transform="rotate(-90 144.5 93.4)">7</text>
<text x="147.1" y="93.4" transform="rotate(-90 147.1 93.4)">6</text>
<text x="149.6" y="93.4" transform="rotate(-90 149.6 93.4)">5</text>
<text x="179.3" y="91">GND_Buffer</text>
<text x="193.9" y="90.2" transform="rotate(-90 193.9 90.2)">Enable_1</text>
<text x="196.4" y="90.2" transform="rotate(-90 196.4 90.2)">Enable_2</text>
<text x="199" y="90.2" transform="rotate(-90 199 90.2)">Enable_3</text>
<text x="201.5" y="90.2" transform="rotate(-90 201.5 90.2)">Enable_4</text>
<text x="203.1" y="93.6">ClK_Out2</text>
<text x="231.7" y="92.5">1</text>
<text x="16.3" y="98.5" transform="rotate(-90 16.3 98.5)">2</text>
<text x="65.6" y="101.4" transform="rotate(-90 65.6 101.4)">ClK_Out4</text>
<text x="72" y="101.4" transform="rotate(-90 72 101.4)">Signaling</text>
<text x="179.3" y="99.9">ClK_IN</text>
<text x="203.1" y="98.7">ClK_Out3</text>
<text x="217.7" y="97.5">1</text>
<text x="236" y="97.2" transform="rotate(-90 236 97.2)">2</text>
<text x="236.7" y="97.1">Output_B_2</text>
<text x="142" y="103.6" transform="rotate(-90 142 103.6)">1</text>
<text x="144.5" y="103.6" transform="rotate(-90 144.5 103.6)">2</text>
<text x="147.1" y="103.6" transform="rotate(-90 147.1 103.6)">3</text>
<text x="149.6" y="103.6" transform="rotate(-90 149.6 103.6)">4</text>
<text x="196.4" y="106.5" transform="rotate(-90 196.4 106.5)">Signaling</text>
<text x="203.1" y="107.5">ClK_Out4</text>
<text x="222" y="102.3" transform="rotate(-90 222 102.3)">2</text>
<text x="222.8" y="102.2">Output_B_3</text>
<text x="231.7" y="106.4">1</text>
<text x="236" y="111.2" transform="rotate(-90 236 111.2)">2</text>
<text x="236.7" y="111.1">Output_B_4</text>
<text x="152.3" y="117.7">ClK_Out1</text>
<text x="166.9" y="116.6">1</text>
<text x="136.8" y="124.1" transform="rotate(-90 136.8 124.1)">VDD_3V3</text>
<text x="143.1" y="124.5" transform="rotate(-90 143.1 124.5)">Enable_1</text>
<text x="145.6" y="124.5" transform="rotate(-90 145.6 124.5)">Enable_2</text>
<text x="148.2" y="124.5" transform="rotate(-90 148.2 124.5)">Enable_3</text>
<text x="150.7" y="124.5" transform="rotate(-90 150.7 124.5)">Enable_4</text>
<text x="171.2" y="121.4" transform="rotate(-90 171.2 121.4)">2</text>
<text x="172" y="121.3">Output_C_1</text>
<text x="88.6" y="126.4" transform="rotate(-90 88.6 126.4)">8</text>
<text x="91.2" y="126.4" transform="rotate(-90 91.2 126.4)">7</text>
<text x="93.7" y="126.4" transform="rotate(-90 93.7 126.4)">6</text>
<text x="96.3" y="126.4" transform="rotate(-90 96.3 126.4)">5</text>
<text x="132.9" y="126.5" transform="rotate(-90 132.9 126.5)">GND_Buffer</text>
<text x="152.3" y="127.9">ClK_Out2</text>
<text x="166.9" y="131.8">1</text>
<text x="180.9" y="126.7">1</text>
<text x="185.2" y="131.5" transform="rotate(-90 185.2 131.5)">2</text>
<text x="185.9" y="131.4">Output_C_2</text>
<text x="10.3" y="135.9">C</text>
<text x="88.6" y="136.6" transform="rotate(-90 88.6 136.6)">1</text>
<text x="91.2" y="136.6" transform="rotate(-90 91.2 136.6)">2</text>
<text x="93.7" y="136.6" transform="rotate(-90 93.7 136.6)">3</text>
<text x="96.3" y="136.6" transform="rotate(-90 96.3 136.6)">4</text>
<text x="128.5" y="134.2">ClK_IN</text>
<text x="152.3" y="132.9">ClK_Out3</text>
<text x="171.2" y="136.6" transform="rotate(-90 171.2 136.6)">2</text>
<text x="172" y="136.5">Output_C_3</text>
<text x="285.3" y="135.9">C</text>
<text x="145.6" y="140.8" transform="rotate(-90 145.6 140.8)">Signaling</text>
<text x="152.3" y="141.8">ClK_Out4</text>
<text x="180.9" y="140.7">1</text>
<text x="113.6" y="149.6">1</text>
<text x="185.2" y="145.5" transform="rotate(-90 185.2 145.5)">2</text>
<text x="185.9" y="145.4">Output_C_4</text>
<text x="75.1" y="155.8">VDD_3V3</text>
<text x="99" y="150.7">ClK_Out1</text>
<text x="117.9" y="154.4" transform="rotate(-90 117.9 154.4)">2</text>
<text x="118.6" y="154.3">Output_D_1</text>
<text x="75.1" y="158.3">GND_Buffer</text>
<text x="89.8" y="157.5" transform="rotate(-90 89.8 157.5)">Enable_1</text>
<text x="92.3" y="157.5" transform="rotate(-90 92.3 157.5)">Enable_2</text>
<text x="94.8" y="157.5" transform="rotate(-90 94.8 157.5)">Enable_3</text>
<text x="97.4" y="157.5" transform="rotate(-90 97.4 157.5)">Enable_4</text>
<text x="99" y="160.9">ClK_Out2</text>
<text x="127.6" y="159.8">1</text>
<text x="75.1" y="167.2">ClK_IN</text>
<text x="99" y="166">ClK_Out3</text>
<text x="113.6" y="164.8">1</text>
<text x="131.8" y="164.5" transform="rotate(-90 131.8 164.5)">2</text>
<text x="132.6" y="164.4">Output_D_2</text>
<text x="92.3" y="173.8" transform="rotate(-90 92.3 173.8)">Signaling</text>
<text x="117.9" y="169.6" transform="rotate(-90 117.9 169.6)">2</text>
<text x="118.6" y="169.5">Output_D_3</text>
<text x="127.6" y="173.7">1</text>
<text x="99" y="174.9">ClK_Out4</text>
<text x="131.8" y="178.5" transform="rotate(-90 131.8 178.5)">2</text>
<text x="132.6" y="178.4">Output_D_4</text>
<text x="10.3" y="185.9">D</text>
<text x="285.3" y="185.9">D</text>
<text x="35" y="199.9">1</text>
<text x="85" y="199.9">2</text>
<text x="135" y="199.9">3</text>
<text x="185" y="199.9">4</text>
<text x="235" y="199.9">5</text>
<text x="285" y="199.9">6</text>
</g>
<g font-size="1.8" fill="#ff0f00">
<text x="113.5" y="17.8">+3.3V_Filtered</text>
<text x="255.7" y="39.1">+3.3V_Filtered</text>
<text x="65.2" y="43.2">+3.3V_Filtered</text>
<text x="245.6" y="44.2">+3.3V_Filtered</text>
<text x="189.7" y="52.1">+3.3V_Filtered</text>
<text x="83.2" y="54.4">+3.3V_Filtered</text>
<text x="35" y="83.6">+3.3V_Filtered</text>
<text x="138.9" y="86.4">+3.3V_Filtered</text>
<text x="159.4" y="88.6">+3.3V_Filtered</text>
<text x="136.9" y="109" transform="rotate(-90 136.9 109)">+3.3V_Filtered</text>
<text x="85.5" y="119.4">+3.3V_Filtered</text>
<text x="55.3" y="156">+3.3V_Filtered</text>
</g>
<g font-size="1.8" fill="#0000c2">
<text x="109.7" y="27.3">SW2</text>
<text x="220.6" y="29.8">+3.3V</text>
<text x="228.7" y="35.2">J1</text>
<text x="218.4" y="39">Power</text>
<text x="225.2" y="39">Connector</text>
<text x="236.7" y="39">GND</text>
<text x="220.6" y="43.8">+3.3V</text>
<text x="237.5" y="46.3">L1</text>
<text x="263.8" y="47.5" transform="rotate(-90 263.8 47.5)">680</text>
<text x="263.9" y="46.6">R6</text>
<text x="61.5" y="52.7">SW1</text>
<text x="148.1" y="49.1">J3</text>
<text x="224" y="51.9">C1</text>
<text x="231.7" y="51.9">C5</text>
<text x="235.4" y="50.4">1.8</text>
<text x="239.6" y="50.4">uH</text>
<text x="245.6" y="51.9">C6</text>
<text x="253.2" y="51.9">C7</text>
<text x="162.1" y="59.3">J4</text>
<text x="220.2" y="56.5">2.2</text>
<text x="224.4" y="56.5">uF</text>
<text x="227.8" y="56.5">2.2</text>
<text x="232" y="56.5">uF</text>
<text x="241.8" y="56.5">33</text>
<text x="245.4" y="56.5">uF</text>
<text x="249.4" y="56.5">2.2</text>
<text x="253.6" y="56.5">uF</text>
<text x="260.7" y="58.5" transform="rotate(-90 260.7 58.5)">Power_LED</text>
<text x="264.2" y="54.2">D1</text>
<text x="97" y="60.6">GND</text>
<text x="148.1" y="64.4">J5</text>
<text x="185.9" y="61.6">SW3</text>
<text x="221.5" y="63.1">GND</text>
<text x="229.1" y="63.1">GND</text>
<text x="243.1" y="63.1">GND</text>
<text x="250.7" y="63.1">GND</text>
<text x="260.9" y="63.1">GND</text>
<text x="235.2" y="66.8">Power</text>
<text x="162.1" y="73.3">J6</text>
<text x="224.3" y="83.4">J7</text>
<text x="48.8" y="89.8">GND</text>
<text x="11.1" y="90.3">Input_clock</text>
<text x="12.1" y="94.8">J2</text>
<text x="137.9" y="92">SW4</text>
<text x="173.2" y="94.8">GND</text>
<text x="238.3" y="93.6">J9</text>
<text x="27.2" y="100.2">w/o_termination</text>
<text x="35.6" y="98.7">JP1</text>
<text x="224.3" y="98.7">J8</text>
<text x="14.5" y="107.5">GND</text>
<text x="36.8" y="107.5">R1</text>
<text x="238.3" y="107.5">J10</text>
<text x="36.8" y="110.1">50</text>
<text x="130" y="108.8">GND</text>
<text x="22.8" y="119">NOTE: Place</text>
<text x="32.3" y="116.4">GND</text>
<text x="35.8" y="119">the</text>
<text x="40" y="119">resistor</text>
<text x="173.5" y="117.7">J11</text>
<text x="27.4" y="121">close</text>
<text x="33.6" y="121">to</text>
<text x="36.6" y="121">the</text>
<text x="40.7" y="121">IC</text>
<text x="81.8" y="128.9">SW5</text>
<text x="187.5" y="127.9">J13</text>
<text x="173.5" y="132.9">J12</text>
<text x="187.5" y="141.8">J14</text>
<text x="120.2" y="150.7">J15</text>
<text x="134.1" y="160.9">J17</text>
<text x="69.1" y="162.2">GND</text>
<text x="120.2" y="166">J16</text>
<text x="134.1" y="174.9">J18</text>
</g>
<g font-size="1.8" fill="#840000">
<text x="116.5" y="43.2" transform="rotate(-90 116.5 43.2)">EN_A_1</text>
<text x="119" y="43.2" transform="rotate(-90 119 43.2)">EN_A_2</text>
<text x="121.6" y="43.2" transform="rotate(-90 121.6 43.2)">EN_A_3</text>
<text x="124.1" y="43.2" transform="rotate(-90 124.1 43.2)">EN_A_4</text>
<text x="80.7" y="64.4">Input_Clock_Group_A</text>
<text x="68.2" y="72.4" transform="rotate(-90 68.2 72.4)">EN_Group_A</text>
<text x="70.8" y="72.4" transform="rotate(-90 70.8 72.4)">EN_Group_B</text>
<text x="73.3" y="72.4" transform="rotate(-90 73.3 72.4)">EN_Group_C</text>
<text x="75.9" y="72.4" transform="rotate(-90 75.9 72.4)">EN_Group_D</text>
<text x="192.7" y="77.5" transform="rotate(-90 192.7 77.5)">EN_B_1</text>
<text x="195.2" y="77.5" transform="rotate(-90 195.2 77.5)">EN_B_2</text>
<text x="197.8" y="77.5" transform="rotate(-90 197.8 77.5)">EN_B_3</text>
<text x="200.3" y="77.5" transform="rotate(-90 200.3 77.5)">EN_B_4</text>
<text x="156.7" y="98.7">Input_Clock_Group_B</text>
<text x="141.9" y="111.8" transform="rotate(-90 141.9 111.8)">EN_C_1</text>
<text x="144.4" y="111.8" transform="rotate(-90 144.4 111.8)">EN_C_2</text>
<text x="147" y="111.8" transform="rotate(-90 147 111.8)">EN_C_3</text>
<text x="149.5" y="111.8" transform="rotate(-90 149.5 111.8)">EN_C_4</text>
<text x="105.9" y="133">Input_Clock_Group_C</text>
<text x="88.6" y="144.8" transform="rotate(-90 88.6 144.8)">EN_D_1</text>
<text x="91.1" y="144.8" transform="rotate(-90 91.1 144.8)">EN_D_2</text>
<text x="93.6" y="144.8" transform="rotate(-90 93.6 144.8)">EN_D_3</text>
<text x="96.2" y="144.8" transform="rotate(-90 96.2 144.8)">EN_D_4</text>
<text x="52.5" y="166">Input_Clock_Group_D</text>
</g>
<g font-size="1.8" fill="#000084">
<text x="53.6" y="77.2">Input_Buffer</text>
<text x="101.6" y="73.2">Output_Group_A</text>
<text x="177.8" y="107.4">Output_Group_B</text>
<text x="127" y="141.7">Output_Group_C</text>
<text x="73.7" y="174.8">Output_Group_D</text>
</g>
</svg>
